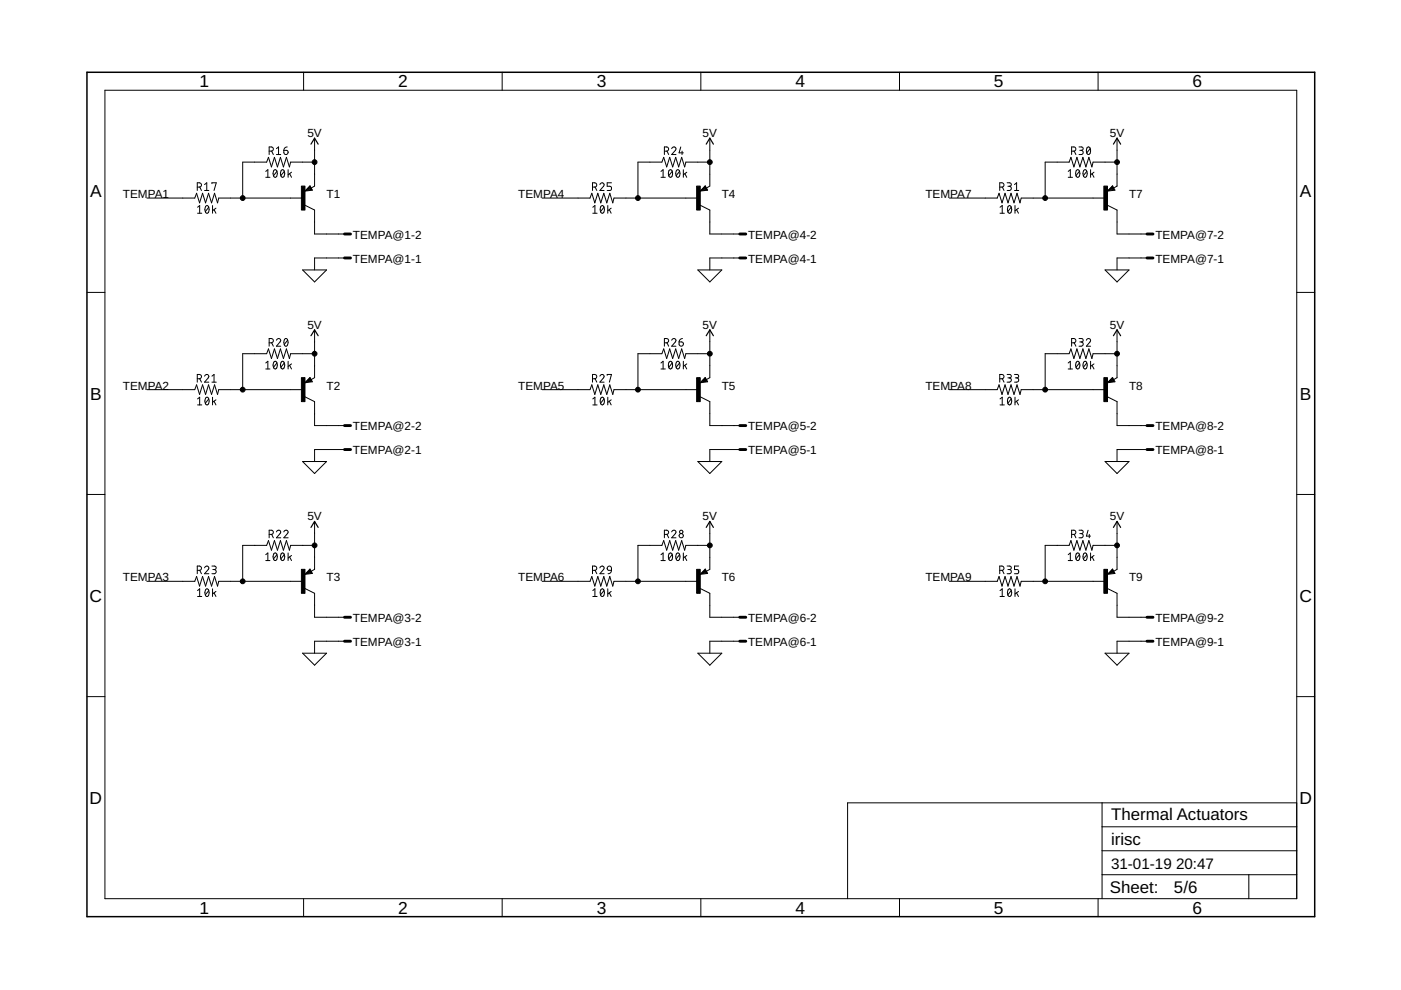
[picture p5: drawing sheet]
<svg xmlns="http://www.w3.org/2000/svg" width="297mm" height="210mm" viewBox="0 0 297 210" stroke-linecap="round" stroke-linejoin="round" font-family="sans-serif">
<g fill="none" stroke="#000" stroke-width=".21">
<path d="M22.2 19.1h252.7v171.4h-252.7zM64.4 15.3v3.8M106.5 15.3v3.8M148.6 15.3v3.8M190.7 15.3v3.8M232.8 15.3v3.8M41.8 39.7h.5a.46 .46 0 0 0 .4-.5 .46 .46 0 0 0-.4-.4h-.5v1.6M42.4 39.7l.3 .7M43.4 39.1l.4-.3v1.6M44.9 38.9v-.1h.9l-.4 1.6M56.3 36.3l.5-.3v1.6M56.3 37.6h.9"/>
<path d="M57.1 32h.4a.44 .44 0 0 0 .5-.4 .44 .44 0 0 0-.5-.4h-.4v1.6M57.6 32l.4 .8M58.1 36.1l.3-.1a.95 .95 0 0 1 0 1.6 1 1 0 0 1-.3-1.5zM58.6 31.5l.5-.3v1.6M58.6 32.8h.9M58.7 36.3l-.7 .9M59.7 36.1l.2-.1a.95 .95 0 0 1 0 1.6 1 1 0 0 1-.2-1.5zM60.2 31.9h.5a.45 .45 0 0 1 .4 .5 .45 .45 0 0 1-.5 .4 .45 .45 0 0 1-.4-.5zM60.3 36.3l-.8 .9M60.9 31.2l-.4 .1-.3 .6M61.1 36v1.6M61.4 36.8l.4 .8"/>
<path d="M61.8 36.5l-.7 .6M65.7 39.4l.5 .9-1.5 .2zM66.7 29.3v10.2l-.7 .4M66.7 34.4h-5.1l-.2 1-.7-2-.6 2-.6-2-.7 2-.6-2-.6 2-.7-2-.4 1h-5v7.6M125.6 39.7h.5a.46 .46 0 0 0 .4-.5 .46 .46 0 0 0-.4-.4h-.5v1.6M126.2 39.7l.3 .7M127.2 39.1a.44 .44 0 0 1 .6-.3 .44 .44 0 0 1 .2 .7l-.8 .9h.9M129.6 38.8h-.9v.7h.6a.45 .45 0 0 1 .4 .4 .45 .45 0 0 1-.4 .5h-.6M140.1 37.6h1M140.1 36.3l.5-.3v1.6M140.9 32h.4a.44 .44 0 0 0 .5-.4 .44 .44 0 0 0-.5-.4h-.4v1.6M141.4 32l.4 .8"/>
<path d="M141.9 36.1l.3-.1a.95 .95 0 0 1 0 1.6 1 1 0 0 1-.3-1.5zM142.4 31.5a.45 .45 0 0 1 .6-.3 .45 .45 0 0 1 .2 .7l-.8 .9h.9M142.5 36.3l-.7 .9M143.5 36.1l.2-.1a.95 .95 0 0 1 0 1.6 1 1 0 0 1-.2-1.5zM144.1 36.3l-.7 .9M144.3 31.2l-.3 1.2h.9M144.6 32v.8M144.9 36v1.6M145.2 36.8l.4 .8M145.6 36.5l-.7 .6M149.5 39.4l.5 .9-1.5 .2zM150.5 34.4h-5.1l-.2 1-.7-2-.6 2-.6-2-.7 2-.6-2-.6 2-.7-2-.4 1h-5v7.6"/>
<path d="M150.5 29.3v10.2l-.7 .4M212 39.7h.4a.46 .46 0 0 0 .5-.5 .46 .46 0 0 0-.5-.4h-.4v1.6M212.5 39.7l.4 .7M213.5 38.8h.6a.37 .37 0 0 1 .3 .3 .37 .37 0 0 1-.3 .4h-.4M214 39.5a.44 .44 0 0 1 .4 .4 .44 .44 0 0 1-.4 .5h-.5M215.1 39.1l.4-.3v1.6M226.5 37.6h.9M226.5 36.3l.4-.3v1.6M227.2 32h.5a.44 .44 0 0 0 .4-.4 .44 .44 0 0 0-.4-.4h-.5v1.6M227.8 32l.3 .8M228.3 36.1l.2-.1a.93 .93 0 0 1 0 1.6 1.02 1.02 0 0 1-.2-1.5zM228.8 31.2h.5a.36 .36 0 0 1 .4 .3 .36 .36 0 0 1-.4 .4h-.4"/>
<path d="M228.9 36.3l-.8 .9M229.2 31.9a.44 .44 0 0 1 .5 .4 .44 .44 0 0 1-.5 .5h-.4M229.8 36.1l.3-.1a.95 .95 0 0 1 0 1.6 .98 .98 0 0 1-.3-1.5zM230.4 36.3l-.7 .9M230.5 31.3l.3-.1a.95 .95 0 0 1 0 1.6 1 1 0 0 1-.3-1.5zM231.1 31.5l-.7 .9M231.2 36v1.6M231.5 36.8l.4 .8M231.9 36.5l-.7 .6M235.9 39.4l.5 .9-1.6 .2zM236.8 34.4h-5l-.3 1-.6-2-.7 2-.6-2-.6 2-.7-2-.6 2-.6-2-.4 1h-5.1v7.6M236.8 29.3v10.2l-.7 .4"/>
<path d="M31.1 42h10.2l.4-1 .6 2 .6-2 .7 2 .6-2 .7 2 .6-2 .6 2 .3-1h17.8M41.9 43.9l.4-.3v1.6M41.9 45.2h.9M43.4 40.4h.9M43.6 43.7l.3-.1a.97 .97 0 0 1 0 1.6 1 1 0 0 1-.3-1.5zM44.3 43.9l-.8 1M45.1 43.6v1.6M45.4 44.4l.4 .8M45.8 44.1l-.7 .6M64.2 57.2h5l-2.5 2.6zM64.7 43.5l2 1v5.1h6.3M73 54.7h-6.3v2.5"/>
<path d="M114.9 42h10.2l.4-1 .6 2 .6-2 .7 2 .6-2 .7 2 .6-2 .6 2 .3-1h17.8M125.7 45.2h.9M125.7 43.9l.4-.3v1.6M127.4 43.7l.3-.1a.97 .97 0 0 1 0 1.6 1 1 0 0 1-.3-1.5zM128.1 43.9l-.8 1M128.9 43.6v1.6M129.2 44.4l.4 .8M129.6 44.1l-.7 .6M148 57.2h5l-2.5 2.6zM148.5 43.5l2 1v5.1h6.3M156.8 54.7h-6.3v2.5M201.3 42h10.1l.4-1 .6 2 .7-2 .6 2 .7-2 .6 2 .6-2 .7 2 .2-1h17.8"/>
<path d="M212 45.2h.9M212 43.9l.5-.3v1.6M213.8 43.7l.2-.1a.95 .95 0 0 1 0 1.6 1.02 1.02 0 0 1-.2-1.5zM214.4 43.9l-.7 1M215.1 40.4h.9M215.2 43.6v1.6M215.5 44.4l.4 .8M215.9 44.1l-.7 .6M234.3 57.2h5.1l-2.6 2.6zM234.8 43.5l2 1v5.1h6.4M243.2 54.7h-6.4v2.5M18.4 62h3.8"/>
<path d="M43.4 79.8a.45 .45 0 0 1 .6-.4 .45 .45 0 0 1 .2 .7l-.8 .9h.9M44.9 79.8l.5-.4v1.6M56.3 77l.5-.4v1.6M56.3 78.2h.9M57.1 72.7h.4a.46 .46 0 0 0 .5-.5 .46 .46 0 0 0-.5-.4h-.4v1.6M57.6 72.7l.4 .7M58.1 76.7l.3-.1a.97 .97 0 0 1 0 1.6 1.02 1.02 0 0 1-.3-1.5zM58.6 72.1a.44 .44 0 0 1 .6-.3 .44 .44 0 0 1 .2 .7l-.8 .9h.9M58.7 77l-.7 .9M59.7 76.7l.1-.1a.8 .8 0 0 1 .6 .6 .8 .8 0 0 1-.2 .8l-.3 .2a1.02 1.02 0 0 1-.2-1.5zM60.3 77l-.8 .9M60.4 71.9l.1-.1a.8 .8 0 0 1 .7 .5 .8 .8 0 0 1-.3 .9l-.3 .2a1.04 1.04 0 0 1-.2-1.5z"/>
<path d="M61 72.1l-.7 .9M61.1 76.6v1.6M61.4 77.5l.4 .7M61.8 77.2l-.7 .5M66.7 69.9v10.2l-.7 .4M66.7 75h-5.1l-.2 1-.7-2-.6 2-.6-2-.7 2-.6-2-.6 2-.7-2-.4 1h-5v7.6M127.2 79.8a.44 .44 0 0 1 .6-.4 .44 .44 0 0 1 .2 .7l-.8 .9h.9M128.7 79.6v-.2h.9l-.4 1.6M140.1 78.2h1M140.1 77l.5-.4v1.6M140.9 72.7h.4a.46 .46 0 0 0 .5-.5 .46 .46 0 0 0-.5-.4h-.4v1.6M141.4 72.7l.4 .7"/>
<path d="M141.9 76.7l.3-.1a.97 .97 0 0 1 0 1.6 1.02 1.02 0 0 1-.3-1.5zM142.4 72.1a.45 .45 0 0 1 .6-.3 .45 .45 0 0 1 .2 .7l-.8 .9h.9M142.5 77l-.7 .9M143.5 76.7l.2-.1a.97 .97 0 0 1 0 1.6 1.02 1.02 0 0 1-.2-1.5zM144 72.5h.5a.45 .45 0 0 1 .4 .5 .45 .45 0 0 1-.5 .4 .45 .45 0 0 1-.4-.4zM144.1 77l-.7 .9M144.7 71.8l-.6 .3-.1 .4M144.9 76.6v1.6M145.2 77.5l.4 .7M145.6 77.2l-.7 .5M150.5 75h-5.1l-.2 1-.7-2-.6 2-.6-2-.7 2-.6-2-.6 2-.7-2-.4 1h-5v7.6M150.5 69.9v10.2l-.7 .4"/>
<path d="M213.5 79.4h.6a.36 .36 0 0 1 .3 .4 .36 .36 0 0 1-.3 .3h-.4M215.1 79.4h.5a.36 .36 0 0 1 .4 .4 .36 .36 0 0 1-.4 .3h-.3M226.5 78.2h.9M226.5 77l.4-.4v1.6M227.2 72.7h.5a.46 .46 0 0 0 .4-.5 .46 .46 0 0 0-.4-.4h-.5v1.6M227.8 72.7l.3 .7M228.3 76.7l.1-.1a.8 .8 0 0 1 .6 .6 .8 .8 0 0 1-.2 .8l-.3 .2a1.04 1.04 0 0 1-.2-1.5zM228.8 71.8h.5a.36 .36 0 0 1 .4 .3 .36 .36 0 0 1-.4 .4h-.4M228.9 77l-.8 .9M229.2 72.5a.46 .46 0 0 1 .5 .5 .46 .46 0 0 1-.5 .4h-.4M229.8 76.7l.3-.1a.97 .97 0 0 1 0 1.6 1 1 0 0 1-.3-1.5zM230.3 72.1a.44 .44 0 0 1 .7-.3 .44 .44 0 0 1 .1 .7l-.8 .9h.9"/>
<path d="M230.4 77l-.7 .9M231.2 76.6v1.6M231.5 77.5l.4 .7M231.9 77.2l-.7 .5M236.8 75h-5l-.3 1-.6-2-.7 2-.6-2-.6 2-.7-2-.6 2-.6-2-.4 1h-5.1v7.6M236.8 69.9v10.2l-.7 .4M274.9 62h3.8M31.1 82.6h10.2l.4-1 .6 2 .6-2 .7 2 .6-2 .7 2 .6-2 .6 2 .3-1h17.8M41.8 80.3h.5a.46 .46 0 0 0 .4-.4 .46 .46 0 0 0-.4-.5h-.5v1.6M41.9 84.6l.4-.4v1.7M41.9 85.9h.9M42.4 80.3l.3 .7"/>
<path d="M43.6 84.3l.3-.1a.97 .97 0 0 1 0 1.7 1.02 1.02 0 0 1-.3-1.6zM44.3 84.6l-.8 .9M44.9 81h.9M45.1 84.2v1.7M45.4 85.1l.4 .8M45.8 84.8l-.7 .5M64.2 97.9h5l-2.5 2.5zM64.7 84.1l2 1.1v5h6.3M65.7 80l.5 .9-1.5 .3zM73 95.3h-6.3v2.6M114.9 82.6h10.2l.4-1 .6 2 .6-2 .7 2 .6-2 .7 2 .6-2 .6 2 .3-1h17.8M125.6 80.3h.5a.46 .46 0 0 0 .4-.4 .46 .46 0 0 0-.4-.5h-.5v1.6"/>
<path d="M125.7 85.9h.9M125.7 84.6l.4-.4v1.7M126.2 80.3l.3 .7M127.4 84.3l.3-.1a.97 .97 0 0 1 0 1.7 1.02 1.02 0 0 1-.3-1.6zM128.1 84.6l-.8 .9M128.9 84.2v1.7M129.2 85.1l.4 .8M129.6 84.8l-.7 .5M148 97.9h5l-2.5 2.5zM148.5 84.1l2 1.1v5h6.3M149.5 80l.5 .9-1.5 .3zM156.8 95.3h-6.3v2.6"/>
<path d="M201.3 82.6h10.1l.4-1 .6 2 .7-2 .6 2 .7-2 .6 2 .6-2 .7 2 .2-1h17.8M212 80.3h.4a.46 .46 0 0 0 .5-.4 .46 .46 0 0 0-.5-.5h-.4v1.6M212 85.9h.9M212 84.6l.5-.4v1.7M212.5 80.3l.4 .7M213.8 84.3l.1-.1a.8 .8 0 0 1 .7 .6 .8 .8 0 0 1-.2 .8l-.4 .3a1.04 1.04 0 0 1-.2-1.6zM214 80.1a.46 .46 0 0 1 .4 .5 .46 .46 0 0 1-.4 .4h-.5M214.4 84.6l-.7 .9M215.2 84.2v1.7M215.5 85.1l.4 .8M215.5 80.1a.46 .46 0 0 1 .5 .5 .46 .46 0 0 1-.5 .4h-.4M215.9 84.8l-.7 .5"/>
<path d="M234.3 97.9h5.1l-2.6 2.5zM234.8 84.1l2 1.1v5h6.4M235.9 80l.5 .9-1.6 .3zM243.2 95.3h-6.4v2.6M18.4 104.8h3.8M56.3 117.6l.5-.4v1.7M56.3 118.9h.9M57.1 113.3h.4a.44 .44 0 0 0 .5-.4 .44 .44 0 0 0-.5-.5h-.4v1.6M57.6 113.3l.4 .7M58.1 117.3l.3-.1a.95 .95 0 0 1 0 1.7 1 1 0 0 1-.3-1.6zM58.6 112.8a.44 .44 0 0 1 .6-.4 .44 .44 0 0 1 .2 .7l-.8 .9h.9M58.7 117.6l-.7 .9"/>
<path d="M59.7 117.3l.2-.1a.95 .95 0 0 1 0 1.7 1 1 0 0 1-.2-1.6zM60.2 112.8a.44 .44 0 0 1 .6-.4 .44 .44 0 0 1 .1 .7l-.7 .9h.9M60.3 117.6l-.8 .9M61.1 117.2v1.7M61.4 118.1l.4 .8M61.8 117.8l-.7 .5M66.7 110.6v10.1l-.7 .4M66.7 115.6h-5.1l-.2 1-.7-2-.6 2-.6-2-.7 2-.6-2-.6 2-.7-2-.4 1h-5v7.7M140.1 118.9h1M140.1 117.6l.5-.4v1.7M140.9 113.3h.4a.44 .44 0 0 0 .5-.4 .44 .44 0 0 0-.5-.5h-.4v1.6M141.4 113.3l.4 .7"/>
<path d="M141.9 117.3l.3-.1a.95 .95 0 0 1 0 1.7 1 1 0 0 1-.3-1.6zM142.4 112.8a.45 .45 0 0 1 .6-.4 .45 .45 0 0 1 .2 .7l-.8 .9h.9M142.5 117.6l-.7 .9M143.5 117.3l.2-.1a.95 .95 0 0 1 0 1.7 1 1 0 0 1-.2-1.6zM144.1 117.6l-.7 .9M144.9 117.2v1.7M145.2 118.1l.4 .8M145.6 117.8l-.7 .5M150.5 115.6h-5.1l-.2 1-.7-2-.6 2-.6-2-.7 2-.6-2-.6 2-.7-2-.4 1h-5v7.7M150.5 110.6v10.1l-.7 .4M226.5 118.9h.9M226.5 117.6l.4-.4v1.7"/>
<path d="M227.2 113.3h.5a.44 .44 0 0 0 .4-.4 .44 .44 0 0 0-.4-.5h-.5v1.6M227.8 113.3l.3 .7M228.3 117.3l.2-.1a.93 .93 0 0 1 0 1.7 1.02 1.02 0 0 1-.2-1.6zM228.8 112.4h.5a.36 .36 0 0 1 .4 .4 .36 .36 0 0 1-.4 .3h-.4M228.9 117.6l-.8 .9M229.2 113.1a.44 .44 0 0 1 .5 .5 .44 .44 0 0 1-.5 .4h-.4M229.8 117.3l.3-.1a.95 .95 0 0 1 0 1.7 .98 .98 0 0 1-.3-1.6zM230.4 117.6l-.7 .9M230.7 112.4l-.4 1.3h.9M230.9 113.3v.7M231.2 117.2v1.7M231.5 118.1l.4 .8"/>
<path d="M231.9 117.8l-.7 .5M236.8 115.6h-5l-.3 1-.6-2-.7 2-.6-2-.6 2-.7-2-.6 2-.6-2-.4 1h-5.1v7.7M236.8 110.6v10.1l-.7 .4M274.9 104.8h3.8M31.1 123.3h10.2l.4-1.1 .6 2.1 .6-2.1 .7 2.1 .6-2.1 .7 2.1 .6-2.1 .6 2.1 .3-1h17.8M41.8 120.9h.5a.46 .46 0 0 0 .4-.4 .46 .46 0 0 0-.4-.5h-.5v1.6M41.9 125.2l.4-.4v1.7M41.9 126.5h.9M42.4 120.9l.3 .7M43.4 120.4a.45 .45 0 0 1 .6-.4 .45 .45 0 0 1 .2 .8l-.8 .8h.9M43.6 125l.3-.2a.97 .97 0 0 1 0 1.7 1 1 0 0 1-.3-1.5zM44.3 125.2l-.8 .9"/>
<path d="M44.9 120h.6a.37 .37 0 0 1 .3 .4 .37 .37 0 0 1-.3 .4h-.4M45.1 124.8v1.7M45.4 120.8a.44 .44 0 0 1 .4 .4 .44 .44 0 0 1-.4 .4h-.5M45.4 125.7l.4 .8M45.8 125.4l-.7 .5M64.2 138.5h5l-2.5 2.5zM64.7 124.8l2 1v5.1h6.3M65.7 120.6l.5 1-1.5 .2zM73 136h-6.3v2.5M114.9 123.3h10.2l.4-1.1 .6 2.1 .6-2.1 .7 2.1 .6-2.1 .7 2.1 .6-2.1 .6 2.1 .3-1h17.8M125.6 120.9h.5a.46 .46 0 0 0 .4-.4 .46 .46 0 0 0-.4-.5h-.5v1.6M125.7 126.5h.9"/>
<path d="M125.7 125.2l.4-.4v1.7M126.2 120.9l.3 .7M127.2 120.4a.44 .44 0 0 1 .6-.3 .44 .44 0 0 1 .2 .7l-.8 .8h.9M127.4 125l.3-.2a.97 .97 0 0 1 0 1.7 1 1 0 0 1-.3-1.5zM128.1 125.2l-.8 .9M128.9 124.8v1.7M128.9 120.2l.3-.2 .3 .2 .1 .7-.8-.1-.1-.3zM129.2 125.7l.4 .8M129.6 125.4l-.7 .5M129.6 120.9l-.3 .6-.4 .1M148 138.5h5l-2.5 2.5zM148.5 124.8l2 1v5.1h6.3"/>
<path d="M149.5 120.6l.5 1-1.5 .2zM156.8 136h-6.3v2.5M201.3 123.3h10.1l.4-1.1 .6 2.1 .7-2.1 .6 2.1 .7-2.1 .6 2.1 .6-2.1 .7 2.1 .2-1h17.8M212 120.9h.4a.46 .46 0 0 0 .5-.4 .46 .46 0 0 0-.5-.5h-.4v1.6M212 126.5h.9M212 125.2l.5-.4v1.7M212.5 120.9l.4 .7M213.5 120h.6a.37 .37 0 0 1 .3 .4 .37 .37 0 0 1-.3 .4h-.4M213.8 125l.2-.2a.95 .95 0 0 1 0 1.7 1.02 1.02 0 0 1-.2-1.5zM214 120.8a.44 .44 0 0 1 .4 .4 .44 .44 0 0 1-.4 .4h-.5M214.4 125.2l-.7 .9M215.2 124.8v1.7"/>
<path d="M215.5 125.7l.4 .8M215.9 125.4l-.7 .5M216 120h-.9v.8h.5a.45 .45 0 0 1 .4 .4 .45 .45 0 0 1-.4 .4h-.5M234.3 138.5h5.1l-2.6 2.5zM234.8 124.8l2 1v5.1h6.4M235.9 120.6l.5 1-1.6 .2zM243.2 136h-6.4v2.5M18.4 147.7h3.8M274.9 147.7h3.8M233.7 170.2v20.3M233.7 175.3h41.2M274.9 170.2h-95.2v20.3"/>
<path d="M64.4 190.5v3.9M106.5 190.5v3.9M148.6 190.5v3.9M190.7 190.5v3.9M232.8 190.5v3.9M233.7 185.5h41.2M233.7 180.4h41.2M264.8 185.5v5"/>
<circle cx="144.4" cy="113.6" r=".45"/>
<circle cx="144.4" cy="112.8" r=".36"/>
</g>
<path d="M18.4 15.3h260.3v179.1h-260.3z" fill="none" stroke="#000" stroke-width=".32"/>
<path d="M63.9 39.5h.8v5h-.8zM147.7 39.5h.8v5h-.8zM234 39.5h.8v5h-.8zM63.9 80.1h.8v5.1h-.8zM147.7 80.1h.8v5.1h-.8zM234 80.1h.8v5.1h-.8zM63.9 120.7h.8v5.1h-.8zM147.7 120.7h.8v5.1h-.8zM234 120.7h.8v5.1h-.8z" fill="#000" stroke="#000" stroke-width=".21"/>
<g fill="none" stroke="#000" stroke-width=".25">
<path d="M65.9 30.6l.8-1.3 .8 1.3M149.7 30.6l.8-1.3 .8 1.3M236.1 30.6l.7-1.3 .8 1.3M65.7 40.1h-.4l.4-.3 .2 .4-1 .1 .8-.7 .4 .6M149.5 40.1h-.4l.4-.3 .2 .4-1 .1 .8-.7 .4 .6M235.8 40.1h-.4l.4-.3 .3 .4-1 .1 .7-.7 .4 .6M65.9 71.2l.8-1.3 .8 1.3M149.7 71.2l.8-1.3 .8 1.3M236.1 71.2l.7-1.3 .8 1.3M65.7 80.7h-.4l.4-.2 .2 .3-1 .2 .8-.8 .4 .6M149.5 80.7h-.4l.4-.2 .2 .3-1 .2 .8-.8 .4 .6M235.8 80.7h-.4l.4-.2 .3 .3-1 .2 .7-.8 .4 .6"/>
<path d="M65.9 111.8l.8-1.2 .8 1.2M149.7 111.8l.8-1.2 .8 1.2M236.1 111.8l.7-1.2 .8 1.2M65.7 121.3h-.4l.4-.2 .2 .4-1 .1 .8-.8 .4 .7M149.5 121.3h-.4l.4-.2 .2 .4-1 .1 .8-.8 .4 .7M235.8 121.3h-.4l.4-.2 .3 .4-1 .1 .7-.8 .4 .7"/>
</g>
<g fill="none" stroke="#000" stroke-width=".61">
<path d="M73 54.7h1.3M73 49.6h1.3M156.8 54.7h1.3M156.8 49.6h1.3M243.2 54.7h1.3M243.2 49.6h1.3M73 95.3h1.3M73 90.2h1.3M156.8 95.3h1.3M156.8 90.2h1.3M243.2 95.3h1.3M243.2 90.2h1.3"/>
<path d="M73 136h1.3M73 130.9h1.3M156.8 136h1.3M156.8 130.9h1.3M243.2 136h1.3M243.2 130.9h1.3"/>
</g>
<g fill="#000" stroke="#000" stroke-width=".21">
<circle cx="66.7" cy="34.4" r=".51"/>
<circle cx="150.5" cy="34.4" r=".51"/>
<circle cx="236.8" cy="34.4" r=".51"/>
<circle cx="51.5" cy="42" r=".51"/>
<circle cx="135.3" cy="42" r=".51"/>
<circle cx="221.6" cy="42" r=".51"/>
<circle cx="66.7" cy="75" r=".51"/>
<circle cx="150.5" cy="75" r=".51"/>
<circle cx="236.8" cy="75" r=".51"/>
<circle cx="51.5" cy="82.6" r=".51"/>
<circle cx="135.3" cy="82.6" r=".51"/>
<circle cx="221.6" cy="82.6" r=".51"/>
<circle cx="66.7" cy="115.6" r=".51"/>
<circle cx="150.5" cy="115.6" r=".51"/>
<circle cx="236.8" cy="115.6" r=".51"/>
<circle cx="51.5" cy="123.3" r=".51"/>
<circle cx="135.3" cy="123.3" r=".51"/>
<circle cx="221.6" cy="123.3" r=".51"/>
</g>
<g font-size="3.7">
<text x="42.3" y="18.5">1</text>
<text x="84.4" y="18.5">2</text>
<text x="126.5" y="18.5">3</text>
<text x="168.6" y="18.5">4</text>
<text x="210.7" y="18.5">5</text>
<text x="252.9" y="18.5">6</text>
<text x="19.1" y="41.9">A</text>
<text x="275.6" y="41.9">A</text>
<text x="19.1" y="84.7">B</text>
<text x="275.6" y="84.7">B</text>
<text x="19" y="127.6">C</text>
<text x="275.5" y="127.6">C</text>
<text x="19" y="170.4">D</text>
<text x="275.5" y="170.4">D</text>
<text x="42.3" y="193.7">1</text>
<text x="84.4" y="193.7">2</text>
<text x="126.5" y="193.7">3</text>
<text x="168.6" y="193.7">4</text>
<text x="210.7" y="193.7">5</text>
<text x="252.9" y="193.7">6</text>
</g>
<g font-size="3.6">
<text x="235.6" y="173.8">Thermal Actuators</text>
<text x="235.6" y="179.1">irisc</text>
<text x="235.3" y="189.4">Sheet:</text>
<text x="248.9" y="189.3">5/6</text>
</g>
<g font-size="3.2">
<text x="235.6" y="184.2">31-01-19</text>
<text x="249.3" y="184.2">20:47</text>
</g>
<g font-size="2.5">
<text x="65.2" y="29">5V</text>
<text x="149" y="29">5V</text>
<text x="235.3" y="29">5V</text>
<text x="26.1" y="42">TEMPA1</text>
<text x="69.2" y="42">T1</text>
<text x="109.9" y="42">TEMPA4</text>
<text x="153" y="42">T4</text>
<text x="196.2" y="42">TEMPA7</text>
<text x="239.4" y="42">T7</text>
<text x="74.8" y="50.6">TEMPA@1-2</text>
<text x="158.6" y="50.6">TEMPA@4-2</text>
<text x="245" y="50.6">TEMPA@7-2</text>
<text x="74.8" y="55.7">TEMPA@1-1</text>
<text x="158.6" y="55.7">TEMPA@4-1</text>
<text x="245" y="55.7">TEMPA@7-1</text>
<text x="65.2" y="69.7">5V</text>
<text x="149" y="69.7">5V</text>
<text x="235.3" y="69.7">5V</text>
<text x="26.1" y="82.6">TEMPA2</text>
<text x="69.2" y="82.6">T2</text>
<text x="109.9" y="82.6">TEMPA5</text>
<text x="153" y="82.6">T5</text>
<text x="196.2" y="82.6">TEMPA8</text>
<text x="239.4" y="82.6">T8</text>
<text x="74.8" y="91.3">TEMPA@2-2</text>
<text x="158.6" y="91.3">TEMPA@5-2</text>
<text x="245" y="91.3">TEMPA@8-2</text>
<text x="74.8" y="96.3">TEMPA@2-1</text>
<text x="158.6" y="96.3">TEMPA@5-1</text>
<text x="245" y="96.3">TEMPA@8-1</text>
<text x="65.2" y="110.3">5V</text>
<text x="149" y="110.3">5V</text>
<text x="235.3" y="110.3">5V</text>
<text x="26.1" y="123.3">TEMPA3</text>
<text x="69.2" y="123.3">T3</text>
<text x="109.9" y="123.3">TEMPA6</text>
<text x="153" y="123.3">T6</text>
<text x="196.2" y="123.3">TEMPA9</text>
<text x="239.4" y="123.3">T9</text>
<text x="74.8" y="131.9">TEMPA@3-2</text>
<text x="158.6" y="131.9">TEMPA@6-2</text>
<text x="245" y="131.9">TEMPA@9-2</text>
<text x="74.8" y="137">TEMPA@3-1</text>
<text x="158.6" y="137">TEMPA@6-1</text>
<text x="245" y="137">TEMPA@9-1</text>
</g>
</svg>
